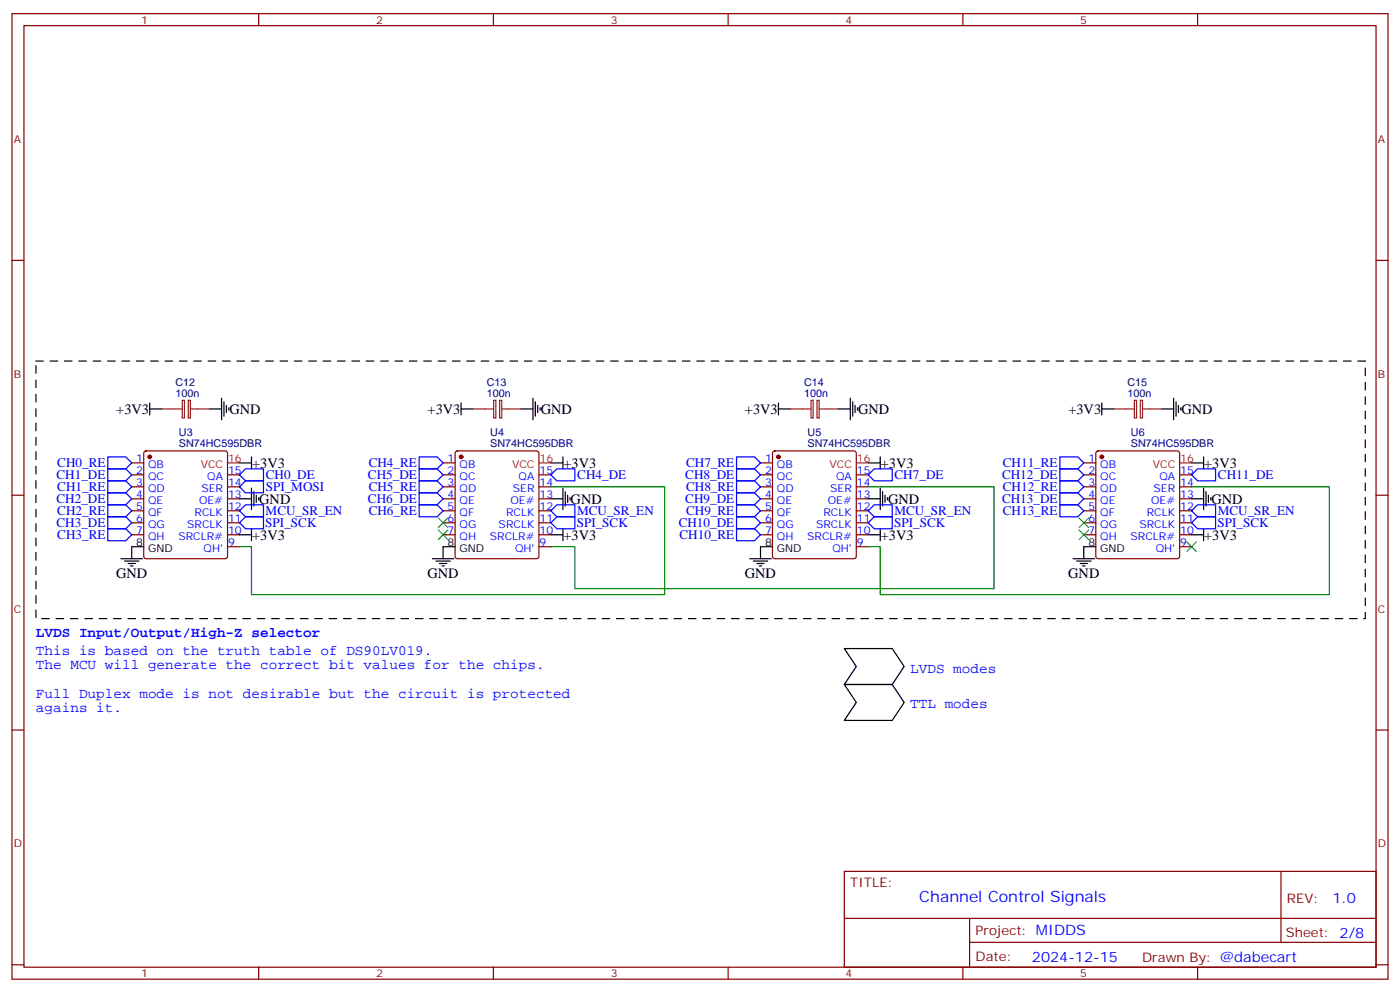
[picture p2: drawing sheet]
<svg xmlns="http://www.w3.org/2000/svg" width="412mm" height="292mm" viewBox="0 0 412 292" stroke-linecap="round" stroke-linejoin="round" font-family="sans-serif">
<g fill="none" stroke="#870000" stroke-width=".35">
<path d="M3.5 4h405.4v284.4h-405.4zM7.1 7.5h398.2v277.3h-398.2zM76.2 4v3.5M145.3 4v3.5M214.5 4v3.5M283.6 4v3.5M352.8 4v3.5M3.5 76.7h3.6M405.3 76.7h3.6M38.8 136.3h3.5M38.8 139.8h3.5M42.6 133l.4-.2h23.3l.5 .2 .2 .5v30.3l-.2 .5-.5 .2h-23.3l-.5-.2-.2-.5v-30.3z"/>
<path d="M67 139.8h3.6M130.5 136.3h3.6M130.5 139.8h3.6M134.3 133l.5-.2h23.2l.5 .2 .2 .5v30.3l-.2 .5-.5 .2h-23.2l-.5-.2-.2-.5v-30.3zM158.7 139.8h3.6M224 136.3h3.5M224 139.8h3.5M227.8 133l.4-.2h23.3l.5 .2 .2 .5v30.3l-.2 .5-.5 .2h-23.3l-.5-.2-.2-.5v-30.3zM252.2 139.8h3.6M319.3 136.3h3.5M319.3 139.8h3.5M323 133l.5-.2h23.3l.5 .2 .2 .5v30.3l-.2 .5-.5 .2h-23.3l-.5-.2-.2-.5v-30.3z"/>
<path d="M347.5 139.8h3.5M3.5 145.8h3.6M38.8 143.4h3.5M38.8 146.9h3.5M38.8 150.4h3.5M38.8 154h3.5M38.8 157.5h3.5M67 143.4h3.6M67 146.9h3.6M67 150.4h3.6M67 154h3.6M67 157.5h3.6"/>
<path d="M130.5 143.4h3.6M130.5 146.9h3.6M130.5 150.4h3.6M130.5 154h3.6M130.5 157.5h3.6M158.7 143.4h3.6M158.7 146.9h3.6M158.7 150.4h3.6M158.7 154h3.6M158.7 157.5h3.6M224 143.4h3.5M224 146.9h3.5"/>
<path d="M224 150.4h3.5M224 154h3.5M224 157.5h3.5M252.2 143.4h3.6M252.2 146.9h3.6M252.2 150.4h3.6M252.2 154h3.6M252.2 157.5h3.6M319.3 143.4h3.5M319.3 146.9h3.5M319.3 150.4h3.5M319.3 154h3.5"/>
<path d="M319.3 157.5h3.5M347.5 143.4h3.5M347.5 146.9h3.5M347.5 150.4h3.5M347.5 154h3.5M347.5 157.5h3.5M405.3 145.8h3.6M67 161h3.6M158.7 161h3.6M252.2 161h3.6M347.5 161h3.5M3.5 215h3.6"/>
<path d="M405.3 215h3.6M248.7 256.6h156.6v28.2h-156.6zM377.3 256.6v20.9M248.7 270.5h156.5M285.6 277.5h119.6M285.6 270.5v14.1M3.5 284.1h3.6M76.2 284.8v3.6M145.3 284.8v3.6M214.5 284.8v3.6M283.6 284.8v3.6M352.8 284.8v3.6"/>
<path d="M405.3 284.1h3.6"/>
</g>
<g fill="#870000" stroke="#870000" stroke-width=".35">
<circle cx="44.1" cy="134.5" r=".53"/>
<circle cx="135.8" cy="134.5" r=".53"/>
<circle cx="229.3" cy="134.5" r=".53"/>
<circle cx="324.6" cy="134.5" r=".53"/>
</g>
<g fill="none" stroke="#000" stroke-width=".35">
<path d="M44.1 118.7v3.5M65.3 117.3v6.3M66 118.3v4.3M66.7 119.4v2.1M135.8 118.7v3.5M157 117.3v6.3M157.7 118.3v4.3M158.4 119.4v2.1M229.3 118.7v3.5M250.5 117.3v6.3M251.2 118.3v4.3M251.9 119.4v2.1"/>
<path d="M324.6 118.7v3.5M345.7 117.3v6.3M346.4 118.3v4.3M347.1 119.4v2.1M44.1 120.4h3.5M61.7 120.4h3.6M67.4 120.1v.7M70.6 136.3h3.5M74.1 134.5v3.6M135.8 120.4h3.5M153.5 120.4h3.5M159.1 120.1v.7"/>
<path d="M162.3 136.3h3.5M165.8 134.5v3.6M229.3 120.4h3.5M246.9 120.4h3.6M252.6 120.1v.7M255.8 136.3h3.5M259.3 134.5v3.6M324.6 120.4h3.5M342.2 120.4h3.5M347.8 120.1v.7M351 136.3h3.5M354.5 134.5v3.6"/>
<path d="M70.6 146.9h3.5M70.6 157.5h3.5M74.1 143.7v6.4M74.1 155.7v3.5M74.8 144.8v4.2M75.5 145.8v2.2M76.2 146.5v.7M162.3 146.9h3.5M162.3 157.5h3.5M165.8 143.7v6.4M165.8 155.7v3.5M166.5 144.8v4.2"/>
<path d="M167.2 145.8v2.2M167.9 146.5v.7M255.8 146.9h3.5M255.8 157.5h3.5M259.3 143.7v6.4M259.3 155.7v3.5M260 144.8v4.2M260.7 145.8v2.2M261.4 146.5v.7M351 146.9h3.5M351 157.5h3.5M354.5 143.7v6.4"/>
<path d="M354.5 155.7v3.5M355.2 144.8v4.2M356 145.8v2.2M356.7 146.5v.7M35.6 164.5h6.4M36.7 165.2h4.2M37.7 165.9h2.2M38.5 166.7h.7M42.3 161h-3.5v3.5M127.4 164.5h6.3M128.4 165.2h4.2M129.5 165.9h2.1"/>
<path d="M130.2 166.7h.7M134.1 161h-3.6v3.5M220.8 164.5h6.4M221.9 165.2h4.2M223 165.9h2.1M223.7 166.7h.7M227.5 161h-3.5v3.5M316.1 164.5h6.3M317.1 165.2h4.3M318.2 165.9h2.1M318.9 166.7h.7M322.8 161h-3.5v3.5"/>
<path d="M248.7 191h14.1l3.5 5.3-3.5 5.3h-14.1l3.5-5.3zM248.7 201.6h14.1l3.5 5.3-3.5 5.3h-14.1l3.5-5.3z"/>
</g>
<path d="M67 136.3h3.6M158.7 136.3h3.6M252.2 136.3h3.6M347.5 136.3h3.5" fill="none" stroke="#f00" stroke-width=".35"/>
<g fill="none" stroke="#00f" stroke-width=".35">
<path d="M31.7 134.5h5.3l1.8 1.8-1.8 1.8h-5.3zM31.7 138.1h5.3l1.8 1.7-1.8 1.8h-5.3zM70.6 139.8l1.7-1.7h5.3v3.5h-5.3zM123.5 138.1h5.3l1.7 1.7-1.7 1.8h-5.3zM123.5 134.5h5.3l1.7 1.8-1.7 1.8h-5.3zM162.3 139.8l1.7-1.7h5.3v3.5h-5.3zM217 138.1h5.2l1.8 1.7-1.8 1.8h-5.2zM217 134.5h5.2l1.8 1.8-1.8 1.8h-5.2zM255.8 139.8l1.7-1.7h5.3v3.5h-5.3zM312.2 134.5h5.3l1.8 1.8-1.8 1.8h-5.3zM312.2 138.1h5.3l1.8 1.7-1.8 1.8h-5.3zM351 139.8l1.8-1.7h5.3v3.5h-5.3z"/>
<path d="M31.7 145.1h5.3l1.8 1.8-1.8 1.8h-5.3zM31.7 152.2h5.3l1.8 1.8-1.8 1.7h-5.3zM31.7 141.6h5.3l1.8 1.8-1.8 1.7h-5.3zM31.7 148.7h5.3l1.8 1.7-1.8 1.8h-5.3zM31.7 155.7h5.3l1.8 1.8-1.8 1.7h-5.3zM70.6 143.4l1.7-1.8h5.3v3.5h-5.3zM70.6 154l1.7-1.8h5.3v3.5h-5.3zM70.6 150.4l1.7-1.7h5.3v3.5h-5.3zM123.5 145.1h5.3l1.7 1.8-1.7 1.8h-5.3zM123.5 141.6h5.3l1.7 1.8-1.7 1.7h-5.3zM123.5 148.7h5.3l1.7 1.7-1.7 1.8h-5.3zM162.3 150.4l1.7-1.7h5.3v3.5h-5.3z"/>
<path d="M162.3 154l1.7-1.8h5.3v3.5h-5.3zM217 145.1h5.2l1.8 1.8-1.8 1.8h-5.2zM217 152.2h5.2l1.8 1.8-1.8 1.7h-5.2zM217 141.6h5.2l1.8 1.8-1.8 1.7h-5.2zM217 148.7h5.2l1.8 1.7-1.8 1.8h-5.2zM217 155.7h5.2l1.8 1.8-1.8 1.7h-5.2zM255.8 150.4l1.7-1.7h5.3v3.5h-5.3zM255.8 154l1.7-1.8h5.3v3.5h-5.3zM312.2 141.6h5.3l1.8 1.8-1.8 1.7h-5.3zM312.2 148.7h5.3l1.8 1.7-1.8 1.8h-5.3zM312.2 145.1h5.3l1.8 1.8-1.8 1.8h-5.3zM351 150.4l1.8-1.7h5.3v3.5h-5.3z"/>
<path d="M351 154l1.8-1.8h5.3v3.5h-5.3z"/>
</g>
<path d="M162.3 143.4h33.5v31.7h-121.7v-14.1h-3.5M255.8 143.4h37v30h-123.5v-12.4h-7M351 143.4h40.6v31.7h-132.3v-14.1h-3.5" fill="none" stroke="#008700" stroke-width=".35"/>
<path d="M129.1 152.5l2.8 2.9M129.1 156.1l2.8 2.8M131.9 152.5l-2.8 2.9M131.9 156.1l-2.8 2.8M317.9 152.5l2.8 2.9M317.9 156.1l2.8 2.8M320.7 152.5l-2.8 2.9M320.7 156.1l-2.8 2.8M349.6 159.6l2.8 2.8M352.4 159.6l-2.8 2.8" fill="none" stroke="#3c3" stroke-width=".35"/>
<path d="M10.6 106.3h391.6v75.9h-391.6z" fill="none" stroke="#000" stroke-width=".35" stroke-dasharray="2.1 2.1"/>
<g fill="none" stroke="#8c2424" stroke-width=".35">
<path d="M53.7 117.9h.6v5.2h-.6zM55.5 117.9h.6v5.2h-.6zM145.4 117.9h.6v5.2h-.6zM147.2 117.9h.6v5.2h-.6zM238.9 117.9h.6v5.2h-.6zM240.7 117.9h.6v5.2h-.6zM334.2 117.9h.6v5.2h-.6zM335.9 117.9h.6v5.2h-.6zM47.6 120.4h6M56.1 120.4h5.6M139.3 120.4h6M147.8 120.4h5.7"/>
<path d="M232.8 120.4h6M241.3 120.4h5.6M328.1 120.4h6M336.5 120.4h5.7"/>
</g>
<text font-size="4.6" fill="#00f" x="270.8" y="265.6">Channel Control Signals</text>
<g font-size="4.2">
<text x="34.2" y="121.8">+3V3</text>
<text x="67.6" y="121.8">GND</text>
<text x="126" y="121.8">+3V3</text>
<text x="159.3" y="121.8">GND</text>
<text x="219.4" y="121.8">+3V3</text>
<text x="252.8" y="121.8">GND</text>
<text x="314.7" y="121.8">+3V3</text>
<text x="348" y="121.8">GND</text>
<text x="74.3" y="137.7">+3V3</text>
<text x="166" y="137.7">+3V3</text>
<text x="259.5" y="137.7">+3V3</text>
<text x="354.7" y="137.7">+3V3</text>
<text x="76.4" y="148.3">GND</text>
<text x="168.1" y="148.3">GND</text>
<text x="261.6" y="148.3">GND</text>
<text x="356.8" y="148.3">GND</text>
<text x="74.3" y="158.9">+3V3</text>
<text x="166" y="158.9">+3V3</text>
<text x="259.5" y="158.9">+3V3</text>
<text x="354.7" y="158.9">+3V3</text>
<text x="34.2" y="170.2">GND</text>
<text x="125.9" y="170.2">GND</text>
<text x="219.4" y="170.2">GND</text>
<text x="314.7" y="170.2">GND</text>
</g>
<g font-size="4.2" fill="#00f">
<text x="10.6" y="187.5">LVDS Input/Output/High-Z selector</text>
<text x="10.6" y="192.8">This is based on the truth table of DS90LV019.</text>
<text x="10.6" y="197">The MCU will generate the correct bit values for the chips.</text>
<text x="268.1" y="198">LVDS modes</text>
<text x="10.6" y="205.5">Full Duplex mode is not desirable but the circuit is protected</text>
<text x="10.6" y="209.7">agains it.</text>
<text x="268.1" y="208.6">TTL modes</text>
<text x="392.5" y="265.9">1.0</text>
<text x="304" y="283.2">2024-12-15</text>
</g>
<g font-size="3.9" fill="#00f">
<text x="16.9" y="137.6">CH0_RE</text>
<text x="108.6" y="137.6">CH4_RE</text>
<text x="202.1" y="137.6">CH7_RE</text>
<text x="295.4" y="137.6">CH11_RE</text>
<text x="16.6" y="141.1">CH1_DE</text>
<text x="78.3" y="141.1">CH0_DE</text>
<text x="108.4" y="141.1">CH5_DE</text>
<text x="170" y="141">CH4_DE</text>
<text x="201.9" y="141.1">CH8_DE</text>
<text x="263.5" y="141.1">CH7_DE</text>
<text x="295.2" y="141.1">CH12_DE</text>
<text x="358.8" y="141">CH11_DE</text>
<text x="16.6" y="148.1">CH2_DE</text>
<text x="16.9" y="144.6">CH1_RE</text>
<text x="78.3" y="144.7">SPI_MOSI</text>
<text x="108.4" y="148.2">CH6_DE</text>
<text x="108.6" y="144.6">CH5_RE</text>
<text x="201.9" y="148.1">CH9_DE</text>
<text x="202.1" y="144.6">CH8_RE</text>
<text x="295.2" y="148.1">CH13_DE</text>
<text x="295.4" y="144.6">CH12_RE</text>
<text x="16.6" y="155.2">CH3_DE</text>
<text x="16.9" y="151.7">CH2_RE</text>
<text x="78.2" y="155.3">SPI_SCK</text>
<text x="78.2" y="151.7">MCU_SR_EN</text>
<text x="108.6" y="151.7">CH6_RE</text>
<text x="169.9" y="155.3">SPI_SCK</text>
<text x="170" y="151.7">MCU_SR_EN</text>
<text x="199.9" y="155.2">CH10_DE</text>
<text x="202.1" y="151.7">CH9_RE</text>
<text x="263.4" y="155.3">SPI_SCK</text>
<text x="263.5" y="151.7">MCU_SR_EN</text>
<text x="295.4" y="151.7">CH13_RE</text>
<text x="358.6" y="155.3">SPI_SCK</text>
<text x="358.7" y="151.7">MCU_SR_EN</text>
<text x="16.9" y="158.7">CH3_RE</text>
<text x="200.1" y="158.7">CH10_RE</text>
</g>
<g font-size="3.9" fill="#800">
<text x="250.5" y="261.2">TITLE:</text>
<text x="379.1" y="265.9">REV:</text>
<text x="287.4" y="275.4">Project: MIDDS</text>
<text x="378.7" y="276">Sheet: 2/8</text>
<text x="287.4" y="283.1">Date:</text>
<text x="336.4" y="283.2">Drawn By: @dabecart</text>
</g>
<g font-size="3.2" fill="#800">
<text x="41.6" y="7">1</text>
<text x="110.8" y="7">2</text>
<text x="179.9" y="7">3</text>
<text x="249.1" y="7">4</text>
<text x="318.2" y="7">5</text>
<text x="4.1" y="42.1">A</text>
<text x="405.9" y="42.1">A</text>
<text x="4.1" y="111.3">B</text>
<text x="405.9" y="111.3">B</text>
<text x="4.1" y="180.4">C</text>
<text x="405.9" y="180.4">C</text>
<text x="4.1" y="249.6">D</text>
<text x="405.9" y="249.6">D</text>
<text x="41.6" y="287.8">1</text>
<text x="110.8" y="287.8">2</text>
<text x="179.9" y="287.8">3</text>
<text x="249.1" y="287.8">4</text>
<text x="318.2" y="287.8">5</text>
</g>
<g font-size="3.2" fill="#000080">
<text x="51.7" y="113.6">C12</text>
<text x="143.4" y="113.6">C13</text>
<text x="236.9" y="113.6">C14</text>
<text x="332.1" y="113.6">C15</text>
<text x="51.7" y="116.8">100n</text>
<text x="143.4" y="116.8">100n</text>
<text x="236.9" y="116.8">100n</text>
<text x="332.1" y="116.8">100n</text>
<text x="52.7" y="131.6">SN74HC595DBR</text>
<text x="52.7" y="128.3">U3</text>
<text x="144.4" y="131.6">SN74HC595DBR</text>
<text x="144.4" y="128.3">U4</text>
<text x="237.9" y="131.6">SN74HC595DBR</text>
<text x="237.9" y="128.3">U5</text>
<text x="333.2" y="131.6">SN74HC595DBR</text>
<text x="333.2" y="128.3">U6</text>
</g>
<g font-size="3.2" fill="#00f">
<text x="40.1" y="136">1</text>
<text x="43.6" y="137.7">QB</text>
<text x="131.9" y="136">1</text>
<text x="135.4" y="137.7">QB</text>
<text x="225.3" y="136">1</text>
<text x="228.8" y="137.7">QB</text>
<text x="320.6" y="136">1</text>
<text x="324.1" y="137.7">QB</text>
<text x="40.1" y="139.5">2</text>
<text x="40.1" y="143">3</text>
<text x="43.6" y="141.3">QC</text>
<text x="61.1" y="141.3">QA</text>
<text x="67.2" y="143">14</text>
<text x="67.2" y="139.5">15</text>
<text x="131.9" y="139.5">2</text>
<text x="131.9" y="143">3</text>
<text x="135.4" y="141.3">QC</text>
<text x="152.8" y="141.3">QA</text>
<text x="158.9" y="143">14</text>
<text x="158.9" y="139.5">15</text>
<text x="225.3" y="139.5">2</text>
<text x="225.3" y="143">3</text>
<text x="228.8" y="141.3">QC</text>
<text x="246.3" y="141.3">QA</text>
<text x="252.4" y="143">14</text>
<text x="252.4" y="139.5">15</text>
<text x="320.6" y="139.5">2</text>
<text x="320.6" y="143">3</text>
<text x="324.1" y="141.3">QC</text>
<text x="341.5" y="141.3">QA</text>
<text x="347.7" y="143">14</text>
<text x="347.7" y="139.5">15</text>
<text x="40.1" y="146.5">4</text>
<text x="43.6" y="144.8">QD</text>
<text x="43.6" y="148.3">QE</text>
<text x="58.6" y="148.3">OE#</text>
<text x="59.3" y="144.8">SER</text>
<text x="67.2" y="146.5">13</text>
<text x="131.9" y="146.5">4</text>
<text x="135.4" y="144.8">QD</text>
<text x="135.4" y="148.3">QE</text>
<text x="150.3" y="148.3">OE#</text>
<text x="151.1" y="144.8">SER</text>
<text x="158.9" y="146.5">13</text>
<text x="225.3" y="146.5">4</text>
<text x="228.8" y="144.8">QD</text>
<text x="228.8" y="148.3">QE</text>
<text x="243.8" y="148.3">OE#</text>
<text x="244.5" y="144.8">SER</text>
<text x="252.4" y="146.5">13</text>
<text x="320.6" y="146.5">4</text>
<text x="324.1" y="144.8">QD</text>
<text x="324.1" y="148.3">QE</text>
<text x="339.1" y="148.3">OE#</text>
<text x="339.8" y="144.8">SER</text>
<text x="347.7" y="146.5">13</text>
<text x="40.1" y="150.1">5</text>
<text x="40.1" y="153.6">6</text>
<text x="43.6" y="151.8">QF</text>
<text x="43.6" y="155.4">QG</text>
<text x="55.2" y="155.4">SRCLK</text>
<text x="57.3" y="151.8">RCLK</text>
<text x="67.2" y="153.6">11</text>
<text x="67.2" y="150.1">12</text>
<text x="131.9" y="150.1">5</text>
<text x="131.9" y="153.6">6</text>
<text x="135.4" y="151.8">QF</text>
<text x="135.4" y="155.4">QG</text>
<text x="146.9" y="155.4">SRCLK</text>
<text x="149.1" y="151.8">RCLK</text>
<text x="158.9" y="153.6">11</text>
<text x="158.9" y="150.1">12</text>
<text x="225.3" y="150.1">5</text>
<text x="225.3" y="153.6">6</text>
<text x="228.8" y="151.8">QF</text>
<text x="228.8" y="155.4">QG</text>
<text x="240.4" y="155.4">SRCLK</text>
<text x="242.5" y="151.8">RCLK</text>
<text x="252.4" y="153.6">11</text>
<text x="252.4" y="150.1">12</text>
<text x="320.6" y="150.1">5</text>
<text x="320.6" y="153.6">6</text>
<text x="324.1" y="151.8">QF</text>
<text x="324.1" y="155.4">QG</text>
<text x="335.6" y="155.4">SRCLK</text>
<text x="337.8" y="151.8">RCLK</text>
<text x="347.7" y="153.6">11</text>
<text x="347.7" y="150.1">12</text>
<text x="40.1" y="157.1">7</text>
<text x="43.6" y="158.9">QH</text>
<text x="52.6" y="158.9">SRCLR#</text>
<text x="67.2" y="160.7">9</text>
<text x="67.2" y="157.1">10</text>
<text x="131.9" y="157.1">7</text>
<text x="135.4" y="158.9">QH</text>
<text x="144.3" y="158.9">SRCLR#</text>
<text x="158.9" y="160.7">9</text>
<text x="158.9" y="157.1">10</text>
<text x="225.3" y="157.1">7</text>
<text x="228.8" y="158.9">QH</text>
<text x="237.8" y="158.9">SRCLR#</text>
<text x="252.4" y="160.7">9</text>
<text x="252.4" y="157.1">10</text>
<text x="320.6" y="157.1">7</text>
<text x="324.1" y="158.9">QH</text>
<text x="333" y="158.9">SRCLR#</text>
<text x="347.7" y="160.7">9</text>
<text x="347.7" y="157.1">10</text>
<text x="60" y="162.4">QH'</text>
<text x="151.7" y="162.4">QH'</text>
<text x="245.2" y="162.4">QH'</text>
<text x="340.4" y="162.4">QH'</text>
</g>
<g font-size="3.2" fill="#f00">
<text x="59.1" y="137.7">VCC</text>
<text x="67.2" y="136">16</text>
<text x="150.8" y="137.7">VCC</text>
<text x="158.9" y="136">16</text>
<text x="244.3" y="137.7">VCC</text>
<text x="252.4" y="136">16</text>
<text x="339.6" y="137.7">VCC</text>
<text x="347.7" y="136">16</text>
</g>
<g font-size="3.2">
<text x="40.1" y="160.7">8</text>
<text x="131.9" y="160.7">8</text>
<text x="225.3" y="160.7">8</text>
<text x="320.6" y="160.7">8</text>
<text x="43.6" y="162.4">GND</text>
<text x="135.4" y="162.4">GND</text>
<text x="228.8" y="162.4">GND</text>
<text x="324.1" y="162.4">GND</text>
</g>
</svg>
